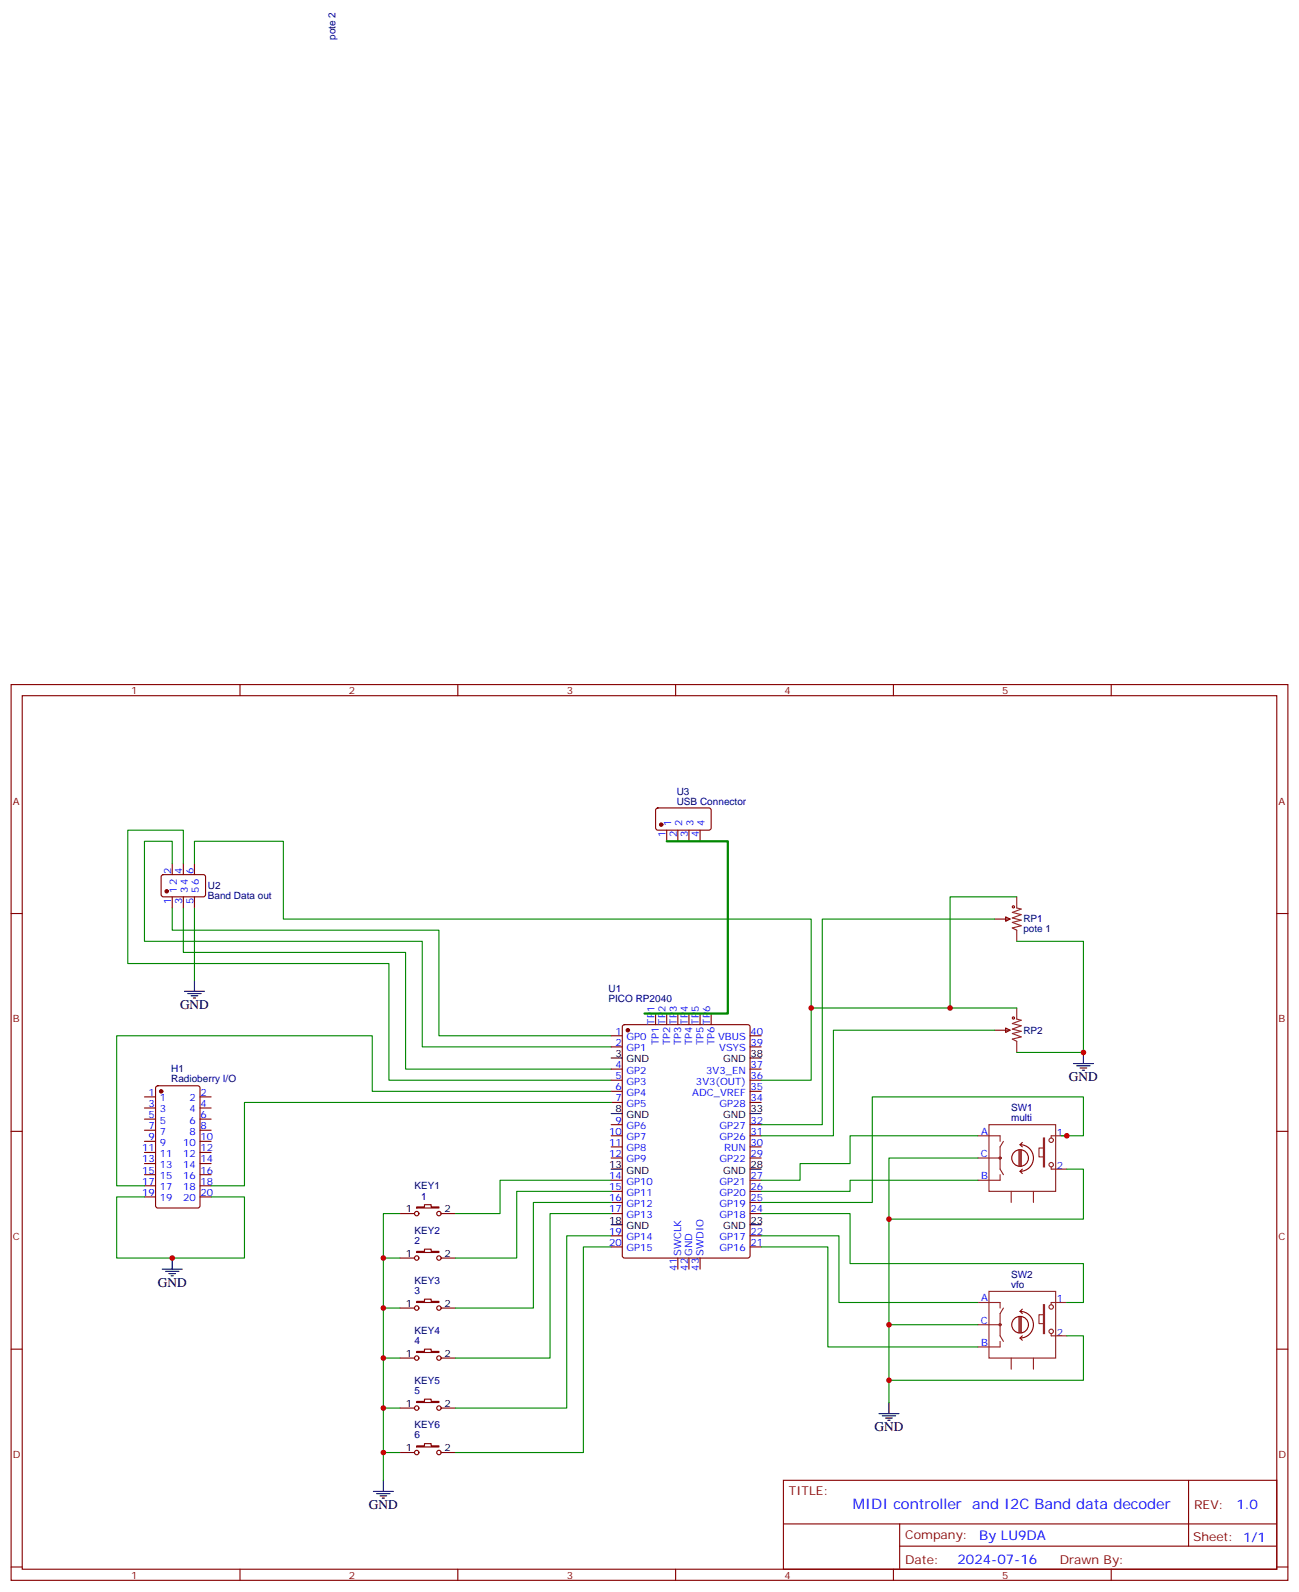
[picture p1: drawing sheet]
<svg xmlns="http://www.w3.org/2000/svg" width="412mm" height="505mm" viewBox="0 0 412 505" stroke-linecap="round" stroke-linejoin="round" font-family="sans-serif">
<g fill="none" stroke="#870000" stroke-width=".35">
<path d="M3.5 217.3h405.4v284.3h-405.4zM76.2 217.3v3.5M145.3 217.3v3.5M214.5 217.3v3.5M283.6 217.3v3.5M352.8 217.3v3.5M7.1 220.8h398.2v277.3h-398.2zM208.4 256.7l.4-.2h16.5l.5 .7-.1 5.9-.6 .4h-16.5l-.5-.7v-5.6zM51.4 277.8l.5-.2 12.9 .1 .5 .6-.1 6-.6 .4-13-.1-.4-.6v-5.7zM54.7 274.1v3.5M58.2 274.1v3.5M61.7 274.1v3.5"/>
<path d="M211.7 263.5v3.6M215.2 263.5v3.6M218.7 263.5v3.6M222.2 263.5v3.6M3.5 290h3.6M54.7 284.7v3.5M58.2 284.7v3.5M61.7 284.7v3.5M315.7 291.7h5M319.3 291l1.4 .7-1.4 .8zM405.3 290h3.6M194 328.8h3.6"/>
<path d="M194 332.3h3.6M194 339.4h3.6M197.8 325.5l.5-.2h39.1l.7 .4v72.9l-.4 .7h-39.4l-.7-.4v-72.9zM208.1 321.7v3.6M211.7 321.7v3.6M215.2 321.7v3.6M218.7 321.7v3.6M222.2 321.7v3.6M225.8 321.7v3.6M238.1 328.8h3.6M238.1 332.3h3.6M238.1 339.4h3.6"/>
<path d="M315.7 327h5M319.3 326.3l1.4 .7-1.4 .7zM3.5 359.1h3.6M45.9 348.2h3.5M45.9 351.7h3.5M45.9 355.2h3.5M45.9 358.8h3.5M49.6 344.9l.5-.2h12.7l.6 .4 .1 37.7-.5 .6-12.9 .1-.7-.5v-37.6zM63.5 348.2h3.5M63.5 351.7h3.5M63.5 355.2h3.5M63.5 358.8h3.5"/>
<path d="M194 342.9h3.6M194 346.4h3.6M194 350h3.6M194 357h3.6M238.1 342.9h3.6M238.1 346.4h3.6M238.1 350h3.6M238.1 357h3.6M405.3 359.1h3.6M45.9 379.9h3.5M45.9 376.4h3.5M45.9 372.9h3.5"/>
<path d="M45.9 369.4h3.5M45.9 362.3h3.5M45.9 365.8h3.5M63.5 379.9h3.5M63.5 376.4h3.5M63.5 372.9h3.5M63.5 369.4h3.5M63.5 362.3h3.5M63.5 365.8h3.5M194 360.5h3.6M194 364.1h3.6M194 367.6h3.6"/>
<path d="M194 374.6h3.6M194 378.2h3.6M238.1 360.5h3.6M238.1 364.1h3.6M238.1 367.6h3.6M238.1 374.6h3.6M238.1 378.2h3.6M127 385.2h4.6M127 399.3h4.6M132.3 383.1h2.5v-.7h2.1v.7h2.4v.4h-7zM132.3 397.2h2.5v-.7h2.1v.7h2.4v.4h-7zM140.1 385.2h4.5"/>
<path d="M140.1 399.3h4.5M194 381.7h3.6M194 385.2h3.6M194 392.3h3.6M194 395.8h3.6M215.2 399.3v3.6M218.7 399.3v3.6M222.2 399.3v3.6M238.1 381.7h3.6M238.1 385.2h3.6M238.1 392.3h3.6M238.1 395.8h3.6"/>
<path d="M127 415.2h4.6M132.3 413.1h2.5v-.7h2.1v.7h2.4v.4h-7zM140.1 415.2h4.5M3.5 428.3h3.6M127 431.1h4.6M132.3 429h2.5v-.7h2.1v.7h2.4v.3h-7zM140.1 431.1h4.5M405.3 428.3h3.6M127 447h4.6M132.3 444.9h2.5v-.8h2.1v.8h2.4v.3h-7zM132.3 459h2.5v-.7h2.1v.7h2.4v.3h-7zM140.1 447h4.5"/>
<path d="M127 461.1h4.6M140.1 461.1h4.5M248.7 469.9h156.6v28.2h-156.6zM377.3 469.9v20.9M3.5 497.4h3.6M76.2 498.1v3.5M145.3 498.1v3.5M214.5 498.1v3.5M248.7 483.7h156.5M283.6 498.1v3.5M285.6 490.8h119.6M285.6 483.7v14.2"/>
<path d="M352.8 498.1v3.5M405.3 497.4h3.6"/>
<circle cx="132.3" cy="399.3" r=".71"/>
<circle cx="132.3" cy="385.2" r=".71"/>
<circle cx="139.3" cy="385.2" r=".71"/>
<circle cx="139.3" cy="399.3" r=".71"/>
<circle cx="132.3" cy="415.2" r=".71"/>
<circle cx="139.3" cy="415.2" r=".71"/>
<circle cx="132.3" cy="431.1" r=".71"/>
<circle cx="139.3" cy="431.1" r=".71"/>
<circle cx="132.3" cy="447" r=".71"/>
<circle cx="139.3" cy="447" r=".71"/>
<circle cx="132.3" cy="461.1" r=".71"/>
<circle cx="139.3" cy="461.1" r=".71"/>
</g>
<g fill="#870000" stroke="#870000" stroke-width=".35">
<circle cx="199.3" cy="327" r=".53"/>
<circle cx="51.2" cy="346.4" r=".53"/>
<circle cx="52.9" cy="282.9" r=".53"/>
<circle cx="209.9" cy="261.8" r=".53"/>
</g>
<g fill="none" stroke="#000" stroke-width=".35">
<path d="M58.6 314.7h6.3M59.6 315.4h4.3M60.7 316.1h2.1M61.4 316.8h.7M61.7 311.1v3.6M194 335.8h3.6M238.1 335.8h3.6M340.8 337.6h6.3M341.8 338.3h4.3M342.9 339h2.1M343.6 339.7h.7M344 334.1v3.5"/>
<path d="M194 353.5h3.6M238.1 353.5h3.6M194 371.1h3.6M238.1 371.1h3.6M54.7 399.3v3.6M194 388.8h3.6M238.1 388.8h3.6M51.5 402.9h6.4M52.6 403.6h4.2M53.6 404.3h2.1M54.3 405h.7M279 448.7h6.4"/>
<path d="M280.1 449.4h4.2M281.2 450.1h2.1M281.9 450.8h.7M282.2 445.2v3.5M118.5 473.4h6.4M119.6 474.1h4.2M120.6 474.8h2.2M121.4 475.5h.7M121.7 469.9v3.5"/>
</g>
<g fill="none" stroke="#a10000" stroke-width=".35">
<circle cx="321.7" cy="287.9" r=".35"/>
<circle cx="321.7" cy="323.1" r=".35"/>
</g>
<g fill="none" stroke="#8c2424" stroke-width=".35">
<path d="M322.8 284.7v3.5l1.4 .4-2.8 1 2.8 .7-2.8 1.1 2.8 .7-2.8 .7 2.8 1.1-2.8 .7 1.4 .7v3.5M322.8 320v3.5l1.4 .3-2.8 1.1 2.8 .7-2.8 1.1 2.8 .7-2.8 .7 2.8 1-2.8 .7 1.4 .8v3.5M314 357h21.1v21.2h-21.1zM310.4 360.5h7.1v1.8M310.4 367.6h7.1M317.5 372.9v1.7h-7.1M318.6 362.3l-1.1 1.8v7l1.1 1.8M321 378.2v3.5M328.1 378.2v3.5M331.3 361.2h.3v9.2h-.3zM331.3 364.4h-1.5v2.8h1.5M333.7 370.4v.7h5"/>
<path d="M338.7 360.5h-5v.7M310.4 413.5h7.1v1.7M314 409.9h21.1v21.2h-21.1zM318.6 415.2l-1.1 1.8v7l1.1 1.8M331.3 414.2h.3v9.1h-.3zM331.3 417.3h-1.5v2.9h1.5M338.7 413.5h-5v.7M310.4 420.5h7.1M317.5 425.8v1.8h-7.1M321 431.1v3.5M328.1 431.1v3.5M333.7 423.3v.7h5"/>
<circle cx="317.5" cy="367.6" r=".35"/>
<circle cx="333.7" cy="361.9" r=".71"/>
<circle cx="333.7" cy="369.7" r=".71"/>
<circle cx="333.7" cy="414.9" r=".71"/>
<circle cx="317.5" cy="420.5" r=".35"/>
<circle cx="333.7" cy="422.6" r=".71"/>
</g>
<g fill="none" stroke="#850000" stroke-width=".35">
<path d="M323.5 365.1v5M323.8 363.4a4.2 4.2 0 0 1 4.3 4.2 4.2 4.2 0 0 1-4.3 4.2M323.8 371.8l.8 .7M323.8 365.1v5M323.8 363.4l.8 .7M324.2 365.1v5M324.6 371.1l-.8 .7M324.6 362.7l-.8 .7M326.5 367.6a2.65 2.65 0 0 0-3.8-2.4 2.65 2.65 0 0 0-.6 4.4 2.65 2.65 0 0 0 4.3-1.3l.1-.6M323.5 418v5M323.8 416.3a4.2 4.2 0 0 1 4.3 4.2 4.2 4.2 0 0 1-4.3 4.2M323.8 418v5"/>
<path d="M323.8 416.3l.8 .7M324.2 418v5M324.6 415.6l-.8 .7M323.8 424.7l.8 .7M324.6 424l-.8 .7M326.5 420.5a2.65 2.65 0 0 0-3.8-2.4 2.65 2.65 0 0 0-.6 4.4 2.65 2.65 0 0 0 4.3-1.3l.1-.6"/>
</g>
<g fill="none" stroke="#008700" stroke-width=".35">
<path d="M54.7 274.1v-7h-8.8v31.7h88.2v33.5h59.9M58.2 274.1v-10.6h-17.6v42.4h82.9v37h70.5M61.7 274.1v-7h28.3v24.6h167.5v28.3M54.7 288.2v7.1h84.6v33.5h54.7M58.2 288.2v14.1h70.6v37.1h65.2M61.7 288.2v22.9M315.7 291.7h-54.6v65.3h-19.4M322.8 284.7h-21.2v35.3M322.8 298.8h21.2v35.3h-21.2M322.8 320h-65.3v22.9h-15.8M315.7 327h-51.1v33.5h-22.9M194 346.4h-75.8v-17.6h-81.2v47.6h8.9"/>
<path d="M194 350h-116.4v26.4h-10.6M45.9 379.9h-8.9v19.4h40.6v-19.4h-10.6M194 378.2h-30v21.1h-19.4M194 374.6h-35.3v10.6h-14.1M310.4 367.6h-28.2v52.9h28.2M310.4 374.6h-40.5v3.6h-28.2M310.4 360.5h-40.5v8.9h-15.9v5.2h-12.3M336.9 360.5h7.1v-12.3h-67.1v33.5h-35.2M338.7 371.1h5.3v15.9h-61.8M121.7 399.3h5.3M127 385.2h-5.3v84.7M194 395.8h-8.8v65.3h-40.6"/>
<path d="M194 392.3h-14.1v54.7h-35.3M194 385.2h-19.4v45.9h-30M194 381.7h-24.7v33.5h-24.7M241.7 395.8h21.1v31.8h47.6M241.7 392.3h24.6v21.2h44.1M241.7 385.2h28.2v15.9h74.1v12.4h-5.3M121.7 415.2h5.3M121.7 431.1h5.3M282.2 420.5v24.7M338.7 424h5.3v14.1h-61.8M121.7 447h5.3M121.7 461.1h5.3"/>
</g>
<g fill="#c00">
<circle cx="282.2" cy="420.5" r=".88"/>
<circle cx="282.2" cy="438.1" r=".88"/>
<circle cx="282.2" cy="387" r=".88"/>
<circle cx="338.7" cy="360.5" r=".88"/>
<circle cx="301.6" cy="320" r=".88"/>
<circle cx="257.5" cy="320" r=".88"/>
<circle cx="121.7" cy="399.3" r=".88"/>
<circle cx="121.7" cy="415.2" r=".88"/>
<circle cx="121.7" cy="431.1" r=".88"/>
<circle cx="121.7" cy="447" r=".88"/>
<circle cx="121.7" cy="461.1" r=".88"/>
<circle cx="344" cy="334.1" r=".88"/>
<circle cx="54.7" cy="399.3" r=".88"/>
</g>
<path d="M211.7 267.1h19.4v54.6h-26.5" fill="none" stroke="#008700" stroke-width=".71"/>
<g font-size="4.6" fill="#00f">
<text x="270.8" y="478.9">MIDI controller</text>
<text x="308.7" y="478.9">and I2C Band data decoder</text>
</g>
<g font-size="4.2">
<text x="57.1" y="320.3">GND</text>
<text x="339.4" y="343.3">GND</text>
<text x="50.1" y="408.5">GND</text>
<text x="277.6" y="454.4">GND</text>
<text x="117.1" y="479.1">GND</text>
</g>
<g font-size="4.2" fill="#00f">
<text x="392.5" y="479.2">1.0</text>
<text x="310.9" y="488.7">By LU9DA</text>
<text x="304" y="496.5">2024-07-16</text>
</g>
<g font-size="3.9" fill="#800">
<text x="250.5" y="474.5">TITLE:</text>
<text x="379.1" y="479.2">REV:</text>
<text x="287.4" y="488.7">Company:</text>
<text x="378.7" y="489.3">Sheet: 1/1</text>
<text x="287.4" y="496.4">Date:</text>
<text x="336.4" y="496.4">Drawn By:</text>
</g>
<g font-size="3.2" fill="#000080">
<text x="106.5" y="12.7" transform="rotate(-90 106.5 12.7)">pote 2</text>
<text x="214.9" y="255.4">USB Connector</text>
<text x="214.9" y="252.2">U3</text>
<text x="66" y="285.4">Band Data out</text>
<text x="66" y="282.2">U2</text>
<text x="324.9" y="292.8">RP1</text>
<text x="324.9" y="296">pote 1</text>
<text x="193.2" y="314.9">U1</text>
<text x="193.2" y="318.1">PICO RP2040</text>
<text x="324.9" y="328.1">RP2</text>
<text x="54.3" y="340.4">H1</text>
<text x="54.3" y="343.6">Radioberry I/O</text>
<text x="321" y="352.8">SW1</text>
<text x="321" y="356">multi</text>
<text x="131.6" y="377.5">KEY1</text>
<text x="133.7" y="380.9">1</text>
<text x="131.6" y="394.8">2</text>
<text x="131.6" y="391.6">KEY2</text>
<text x="131.6" y="407.5">KEY3</text>
<text x="321" y="405.7">SW2</text>
<text x="131.6" y="410.6">3</text>
<text x="321" y="408.9">vfo</text>
<text x="131.6" y="423.3">KEY4</text>
<text x="131.6" y="426.5">4</text>
<text x="131.6" y="442.4">5</text>
<text x="131.6" y="439.2">KEY5</text>
<text x="131.6" y="453.3">KEY6</text>
<text x="131.6" y="456.5">6</text>
</g>
<g font-size="3.2" fill="#800">
<text x="41.6" y="220.3">1</text>
<text x="110.8" y="220.3">2</text>
<text x="179.9" y="220.3">3</text>
<text x="249.1" y="220.3">4</text>
<text x="318.2" y="220.3">5</text>
<text x="4.1" y="255.4">A</text>
<text x="405.9" y="255.4">A</text>
<text x="4.1" y="324.6">B</text>
<text x="405.9" y="324.6">B</text>
<text x="4.1" y="393.7">C</text>
<text x="405.9" y="393.7">C</text>
<text x="4.1" y="462.8">D</text>
<text x="405.9" y="462.8">D</text>
<text x="41.6" y="501.1">1</text>
<text x="110.8" y="501.1">2</text>
<text x="179.9" y="501.1">3</text>
<text x="249.1" y="501.1">4</text>
<text x="318.2" y="501.1">5</text>
</g>
<g font-size="3.2" fill="#00f">
<text x="213.1" y="262.2" transform="rotate(-90 213.1 262.2)">1</text>
<text x="216.6" y="262.2" transform="rotate(-90 216.6 262.2)">2</text>
<text x="220.1" y="262.2" transform="rotate(-90 220.1 262.2)">3</text>
<text x="223.7" y="262.2" transform="rotate(-90 223.7 262.2)">4</text>
<text x="211.3" y="265.7" transform="rotate(-90 211.3 265.7)">1</text>
<text x="214.8" y="265.7" transform="rotate(-90 214.8 265.7)">2</text>
<text x="218.4" y="265.7" transform="rotate(-90 218.4 265.7)">3</text>
<text x="221.9" y="265.7" transform="rotate(-90 221.9 265.7)">4</text>
<text x="54.3" y="277.5" transform="rotate(-90 54.3 277.5)">2</text>
<text x="57.9" y="277.5" transform="rotate(-90 57.9 277.5)">4</text>
<text x="61.4" y="277.5" transform="rotate(-90 61.4 277.5)">6</text>
<text x="54.3" y="286.9" transform="rotate(-90 54.3 286.9)">1</text>
<text x="56.1" y="283.4" transform="rotate(-90 56.1 283.4)">12</text>
<text x="57.9" y="286.9" transform="rotate(-90 57.9 286.9)">3</text>
<text x="59.6" y="283.4" transform="rotate(-90 59.6 283.4)">34</text>
<text x="61.4" y="286.9" transform="rotate(-90 61.4 286.9)">5</text>
<text x="63.1" y="283.4" transform="rotate(-90 63.1 283.4)">56</text>
<text x="195.4" y="328.4">1</text>
<text x="207.8" y="325.3" transform="rotate(-90 207.8 325.3)">TP1</text>
<text x="211.3" y="325.3" transform="rotate(-90 211.3 325.3)">TP2</text>
<text x="214.8" y="325.3" transform="rotate(-90 214.8 325.3)">TP3</text>
<text x="218.4" y="325.3" transform="rotate(-90 218.4 325.3)">TP4</text>
<text x="221.9" y="325.3" transform="rotate(-90 221.9 325.3)">TP5</text>
<text x="225.4" y="325.3" transform="rotate(-90 225.4 325.3)">TP6</text>
<text x="238.3" y="328.4">40</text>
<text x="195.4" y="332">2</text>
<text x="198.9" y="330.2">GP0</text>
<text x="198.9" y="333.7">GP1</text>
<text x="209.2" y="331.9" transform="rotate(-90 209.2 331.9)">TP1</text>
<text x="212.7" y="331.9" transform="rotate(-90 212.7 331.9)">TP2</text>
<text x="216.3" y="331.9" transform="rotate(-90 216.3 331.9)">TP3</text>
<text x="219.8" y="331.9" transform="rotate(-90 219.8 331.9)">TP4</text>
<text x="223.3" y="331.9" transform="rotate(-90 223.3 331.9)">TP5</text>
<text x="226.8" y="331.9" transform="rotate(-90 226.8 331.9)">TP6</text>
<text x="228" y="330.2">VBUS</text>
<text x="228.4" y="333.7">VSYS</text>
<text x="238.3" y="332">39</text>
<text x="195.4" y="339">4</text>
<text x="198.9" y="340.8">GP2</text>
<text x="224.2" y="340.8">3V3_EN</text>
<text x="238.3" y="339">37</text>
<text x="47.2" y="347.8">1</text>
<text x="63.7" y="347.8">2</text>
<text x="195.4" y="342.5">5</text>
<text x="195.4" y="346.1">6</text>
<text x="198.9" y="344.3">GP3</text>
<text x="198.9" y="347.8">GP4</text>
<text x="219.8" y="347.8">ADC_VREF</text>
<text x="221" y="344.3">3V3(OUT)</text>
<text x="238.3" y="346.1">35</text>
<text x="238.3" y="342.5">36</text>
<text x="47.2" y="351.4">3</text>
<text x="50.7" y="349.6">1</text>
<text x="50.7" y="353.1">3</text>
<text x="60.2" y="353.1">4</text>
<text x="60.2" y="349.6">2</text>
<text x="63.7" y="351.4">4</text>
<text x="195.4" y="349.6">7</text>
<text x="198.9" y="351.4">GP5</text>
<text x="228.4" y="351.4">GP28</text>
<text x="238.3" y="349.6">34</text>
<text x="47.2" y="354.9">5</text>
<text x="47.2" y="358.4">7</text>
<text x="50.7" y="356.7">5</text>
<text x="60.2" y="356.7">6</text>
<text x="63.7" y="358.4">8</text>
<text x="63.7" y="354.9">6</text>
<text x="195.4" y="356.7">9</text>
<text x="198.9" y="358.4">GP6</text>
<text x="228.4" y="358.4">GP27</text>
<text x="238.3" y="356.7">32</text>
<text x="45.2" y="365.5">11</text>
<text x="47.2" y="361.9">9</text>
<text x="50.7" y="360.2">7</text>
<text x="50.7" y="363.7">9</text>
<text x="58.2" y="363.7">10</text>
<text x="60.2" y="360.2">8</text>
<text x="63.7" y="365.5">12</text>
<text x="63.7" y="361.9">10</text>
<text x="193.3" y="360.2">10</text>
<text x="193.3" y="363.7">11</text>
<text x="198.9" y="361.9">GP7</text>
<text x="198.9" y="365.5">GP8</text>
<text x="228.4" y="361.9">GP26</text>
<text x="229.9" y="365.5">RUN</text>
<text x="238.3" y="363.7">30</text>
<text x="238.3" y="360.2">31</text>
<text x="311.4" y="360.2">A</text>
<text x="335.5" y="360.5">1</text>
<text x="45.2" y="369">13</text>
<text x="50.7" y="367.2">11</text>
<text x="50.7" y="370.8">13</text>
<text x="58.2" y="370.8">14</text>
<text x="58.2" y="367.2">12</text>
<text x="63.7" y="369">14</text>
<text x="193.3" y="367.2">12</text>
<text x="198.9" y="369">GP9</text>
<text x="228.4" y="369">GP22</text>
<text x="238.3" y="367.2">29</text>
<text x="311.4" y="367.2">C</text>
<text x="335.5" y="371.1">2</text>
<text x="45.2" y="372.5">15</text>
<text x="45.2" y="376.1">17</text>
<text x="50.7" y="374.3">15</text>
<text x="50.7" y="377.8">17</text>
<text x="58.2" y="377.8">18</text>
<text x="58.2" y="374.3">16</text>
<text x="63.7" y="376.1">18</text>
<text x="63.7" y="372.5">16</text>
<text x="193.3" y="374.3">14</text>
<text x="193.3" y="377.8">15</text>
<text x="198.9" y="376.1">GP10</text>
<text x="228.4" y="376.1">GP21</text>
<text x="238.3" y="377.8">26</text>
<text x="238.3" y="374.3">27</text>
<text x="311.4" y="374.3">B</text>
<text x="45.2" y="379.6">19</text>
<text x="50.7" y="381.4">19</text>
<text x="58.2" y="381.4">20</text>
<text x="63.7" y="379.6">20</text>
<text x="193.3" y="381.4">16</text>
<text x="198.9" y="379.6">GP11</text>
<text x="198.9" y="383.1">GP12</text>
<text x="228.4" y="383.1">GP19</text>
<text x="228.4" y="379.6">GP20</text>
<text x="238.3" y="381.4">25</text>
<text x="193.3" y="384.9">17</text>
<text x="198.9" y="386.6">GP13</text>
<text x="228.4" y="386.6">GP18</text>
<text x="238.3" y="384.9">24</text>
<text x="193.3" y="391.9">19</text>
<text x="193.3" y="395.5">20</text>
<text x="198.9" y="393.7">GP14</text>
<text x="228.4" y="393.7">GP17</text>
<text x="238.3" y="395.5">21</text>
<text x="238.3" y="391.9">22</text>
<text x="198.9" y="397.2">GP15</text>
<text x="216.3" y="398.6" transform="rotate(-90 216.3 398.6)">SWCLK</text>
<text x="219.8" y="398.6" transform="rotate(-90 219.8 398.6)">GND</text>
<text x="223.3" y="398.6" transform="rotate(-90 223.3 398.6)">SWDIO</text>
<text x="228.4" y="397.2">GP16</text>
<text x="214.8" y="403.4" transform="rotate(-90 214.8 403.4)">41</text>
<text x="218.4" y="403.4" transform="rotate(-90 218.4 403.4)">42</text>
<text x="221.9" y="403.4" transform="rotate(-90 221.9 403.4)">43</text>
<text x="311.4" y="413.1">A</text>
<text x="335.5" y="413.5">1</text>
<text x="311.4" y="420.2">C</text>
<text x="335.5" y="424">2</text>
<text x="311.4" y="427.2">B</text>
</g>
<g font-size="3.2">
<text x="195.4" y="335.5">3</text>
<text x="238.3" y="335.5">38</text>
<text x="198.9" y="337.3">GND</text>
<text x="229.5" y="337.3">GND</text>
<text x="195.4" y="353.1">8</text>
<text x="238.3" y="353.1">33</text>
<text x="198.9" y="354.9">GND</text>
<text x="229.5" y="354.9">GND</text>
<text x="193.3" y="370.8">13</text>
<text x="238.3" y="370.8">28</text>
<text x="198.9" y="372.5">GND</text>
<text x="229.5" y="372.5">GND</text>
<text x="128.9" y="384.9">1</text>
<text x="141.1" y="384.9">2</text>
<text x="193.3" y="388.4">18</text>
<text x="238.3" y="388.4">23</text>
<text x="198.9" y="390.2">GND</text>
<text x="229.5" y="390.2">GND</text>
<text x="128.9" y="399">1</text>
<text x="141.1" y="399">2</text>
<text x="128.9" y="414.9">1</text>
<text x="141.1" y="414.9">2</text>
<text x="128.9" y="430.7">1</text>
<text x="141.1" y="430.7">2</text>
<text x="128.9" y="446.6">1</text>
<text x="141.1" y="446.6">2</text>
<text x="128.9" y="460.7">1</text>
<text x="141.1" y="460.7">2</text>
</g>
</svg>
